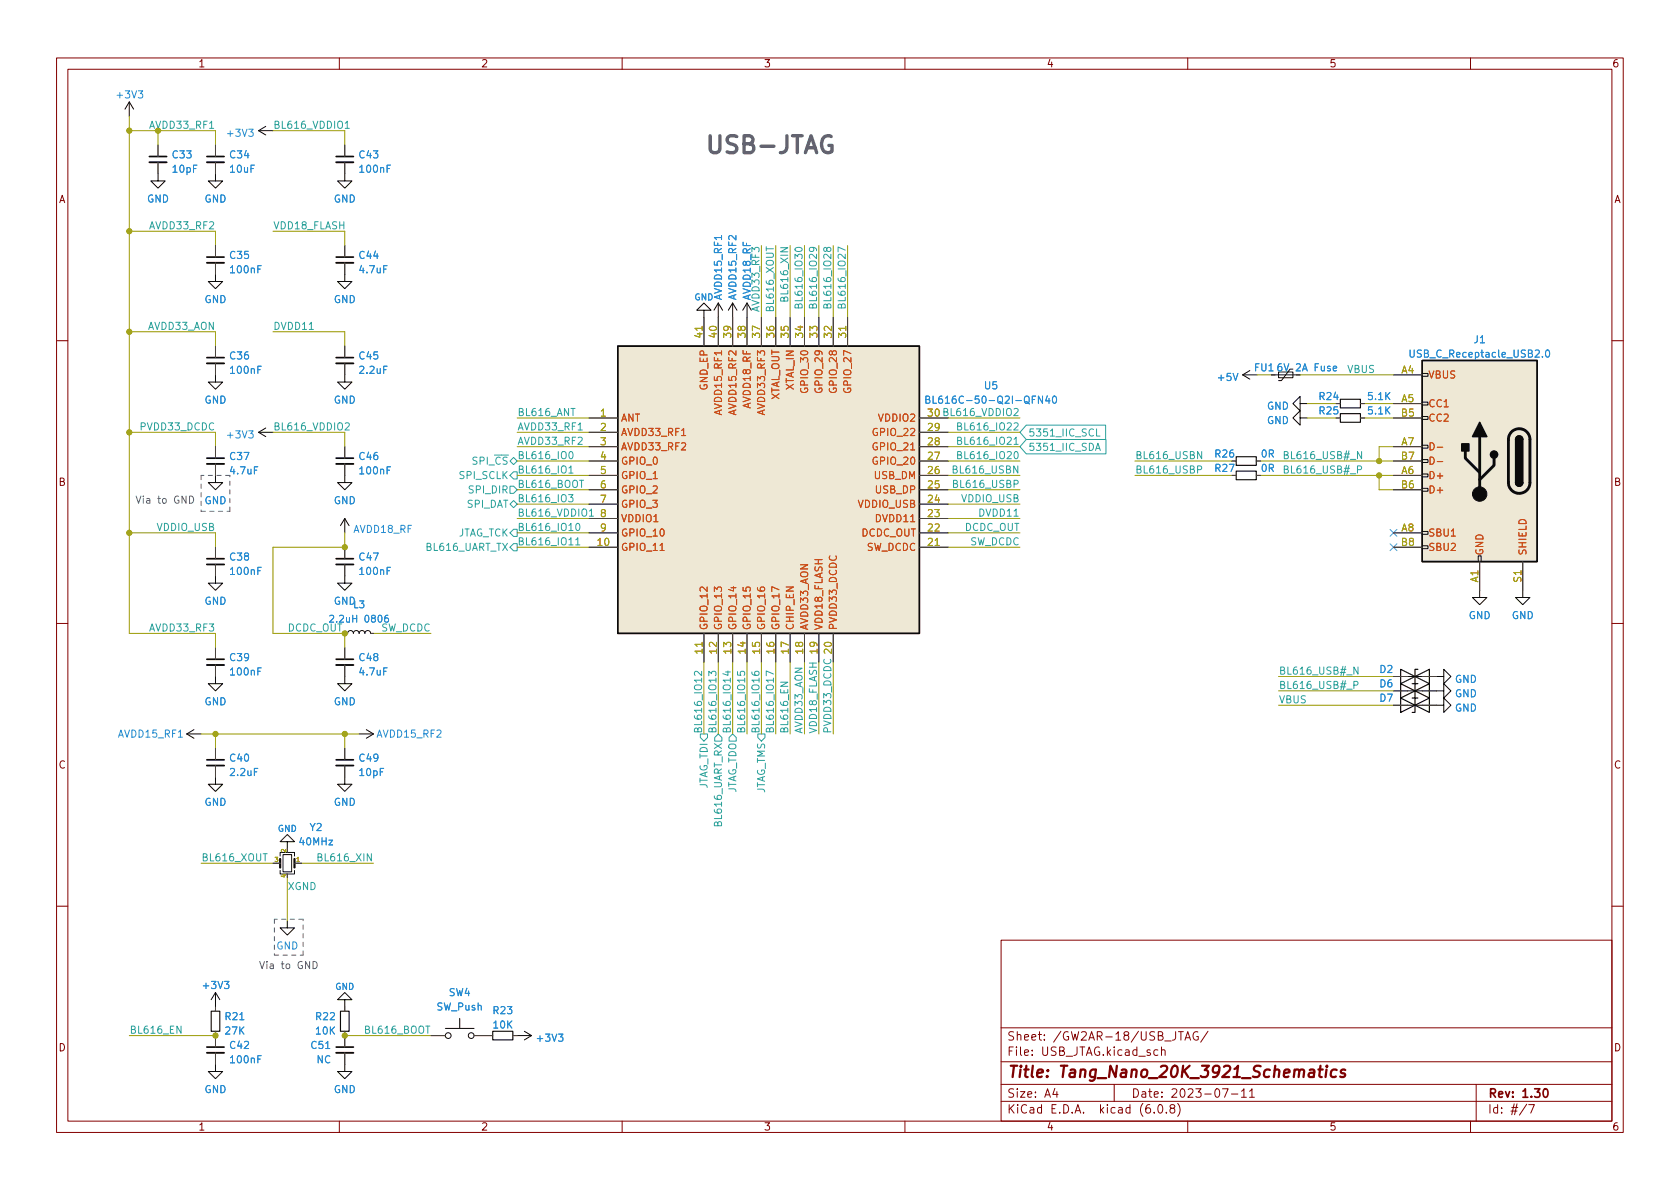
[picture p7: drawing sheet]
<svg xmlns="http://www.w3.org/2000/svg" width="297mm" height="210mm" viewBox="0 0 297 210" stroke-linecap="round" stroke-linejoin="round" font-family="sans-serif">
<g fill="none" stroke="#840000" stroke-width=".18">
<path d="M10 10.2h277v190.1h-277zM12 12.2h273v186.1h-273zM60 10.2v2M110 10.2v2M160 10.2v2M210 10.2v2M260 10.2v2M10 60.2h2M285 60.2h2M10 110.2h2M285 110.2h2M10 160.2h2"/>
<path d="M177 166.3h108v32h-108zM285 160.2h2M60 198.3v2M110 198.3v2M160 198.3v2M177 194.8h108M177 191.8h108M177 187.8h108M177 181.8h108M186.5 192.5l-.4 1h1M186.9 193v1M197 191.8v3"/>
<path d="M204.1 196.7v.1M204.7 185.7l-.4-.1-.3 .3v.4l.1 .3h.6M204.9 195.4l.2-.1a.81 .81 0 0 1 .6 .7 .81 .81 0 0 1-.3 .8h-.2a.81 .81 0 0 1-.6-.6 .81 .81 0 0 1 .3-.8zM205.4 185.8l.2-.2 .3 .1 .1 .9M205.4 185.1v1.5M206.2 196.7v.1M207.1 196l-.2-.3v-.2l.2-.2 .5 .1 .1 .2-.1 .2-.6 .2-.1 .3v.4l.2 .1h.5l.1-.3-.1-.4-.2-.1M208.2 195.1a1.72 1.72 0 0 1 0 2.3M208.4 182.4h.8M208.8 182.4v1.5M209.5 183.9l.5-1.5 .5 1.5M209.6 183.5h.8"/>
<path d="M210 198.3v2M211.8 182.5a.74 .74 0 0 0-.9 .5 .74 .74 0 0 0 .5 .9l.5-.1v-.5h-.3M213.6 182.4l-1.3 1.9M216.1 192.5h1l-.6 1.5M217.7 193.5h1.2M219.5 193l.4-.5v1.5M219.5 194h.9M220.9 193l.5-.5v1.5M220.9 194h.9M260 198.3v2M261 191.8v6.5M269.9 195.3l-1.2 1.9"/>
<path d="M270.3 195.3h1l-.7 1.5"/>
</g>
<path d="M273.1 192.6l.1-.1a.8 .8 0 0 1 .5 .8 .8 .8 0 0 1-.5 .7 .99 .99 0 0 1-.1-1.4z" fill="none" stroke="#840000" stroke-width=".3"/>
<path d="M233.1 189.1h.8M233.5 188.5l-.2 1.7v.2l.4 .1M234.5 189.1l-.1 1.4M234.6 188.5l-.1 .1 .1 .1 .1-.1-.1-.1v.2M236.3 189.2a.66 .66 0 0 0-1 .3v.6l.1 .3 .2 .1 .6-.1M237.9 189.2a.49 .49 0 0 0-.8 .3v.2l.7 .2v.2l-.1 .3-.2 .1-.5-.1" fill="none" stroke="#840000" stroke-width=".4"/>
<g fill="none" stroke="#0a0a0a" stroke-width=".18">
<path d="M22.9 18l-.8 1.3M22.9 18v2.6M22.9 18l.7 1.3M27.9 30.7v1.3h1.3l-1.3 1.3-1.2-1.3h1.2M38.1 30.7v1.3h1.3l-1.3 1.3-1.3-1.3h1.3M45.7 23.1l1.3 .8M45.7 23.1h2.6M47 22.3l-1.3 .8M61 30.7v1.3h1.2l-1.2 1.3-1.3-1.3h1.3M38.1 48.5v1.3h1.3l-1.3 1.2-1.3-1.2h1.3M61 48.5v1.3h1.2l-1.2 1.2-1.3-1.2h1.3M124.5 54.9h1.2l-1.2-1.3-1.3 1.3h1.3v1.2"/>
<path d="M127 53.6l-.8 1.3M127 53.6v2.5M127 53.6l.8 1.3M129.5 53.6l-.7 1.3M129.5 53.6v2.5M129.5 53.6l.8 1.3M132.1 53.6l-.8 1.3M132.1 53.6v2.5M132.1 53.6l.7 1.3M38.1 66.3v1.3h1.3l-1.3 1.2-1.3-1.2h1.3M45.7 76.4l1.3 .8M45.7 76.4h2.6"/>
<path d="M47 75.7l-1.3 .7M61 66.3v1.3h1.2l-1.2 1.2-1.3-1.2h1.3M219.7 66.3h2.5M219.7 66.3l1.3 .8M221 65.5l-1.3 .8M224.8 66.3h5.1M226.1 65.8h2.5v1h-2.5zM228.6 65.3h-.5l-1.5 2h-.5M229.9 71.4v1.2l-1.3-1.2 1.3-1.3v1.3h1.2M229.9 73.9v1.3l-1.3-1.3 1.3-1.3v1.3h1.2M251.5 78.7h1v.5h-1zM251.5 73.7h1v.5h-1z"/>
<path d="M251.5 71.1h1v.5h-1zM251.5 66h1v.5h-1zM38.1 84.1v1.2h1.3l-1.3 1.3-1.3-1.3h1.3M61 84.1v1.2h1.2l-1.2 1.3-1.3-1.3h1.3M61 91.7l.7 1.3M61 91.7v2.5M61 91.7l-.8 1.3M251.5 96.5h1v.5h-1zM251.5 94h1v.5h-1zM251.5 86.4h1v.5h-1zM251.5 83.8h1v.5h-1zM251.5 81.3h1v.5h-1z"/>
<path d="M261.4 98.3h.5v1h-.5zM38.1 101.8v1.3h1.3l-1.3 1.3-1.3-1.3h1.3M38.1 119.6v1.3h1.3l-1.3 1.3-1.3-1.3h1.3M61 101.8v1.3h-1.3l1.3 1.3 1.2-1.3h-1.2M61 119.6v1.3h-1.3l1.3 1.3 1.2-1.3h-1.2M61.5 112l.1-.4 .4-.1 .3 .1 .2 .4 .1-.3 .3-.2 .4 .1 .2 .4 .2-.4 .4-.1 .3 .2 .1 .3 .2-.4 .4-.1 .3 .2 .1 .3M248.9 119.6h2.6M254 119.6h1.3v-1.2l1.2 1.2-1.2 1.3v-1.3M261.6 104.4v1.3h-1.3l1.3 1.2 1.3-1.2h-1.3M269.2 104.4v1.3h-1.2l1.2 1.2 1.3-1.2h-1.3M33 129.8h2.6M33 129.8l1.3 .8"/>
<path d="M34.3 129l-1.3 .8M38.1 137.4v1.3h1.3l-1.3 1.2-1.3-1.2h1.3M61 137.4v1.3h1.2l-1.2 1.2-1.3-1.2h1.3M63.5 129.8h2.5M64.8 129l1.2 .8M66 129.8l-1.2 .8M248.9 122.2h2.6M248.9 124.7h2.6M254 124.7h1.3v-1.3l1.2 1.3-1.2 1.3v-1.3M254 122.2h1.3v-1.3l1.2 1.3-1.2 1.2v-1.2M49.5 151.4v-.7h2.6v.7M49.5 153.9v.7h2.6v-.7"/>
<path d="M50 151.1h1.6v3.1h-1.6zM50.8 148.8h1.3l-1.3-1.2-1.3 1.2h1.3v1.3M38.1 175.5l-.8 1.3M38.1 175.5v2.5M38.1 175.5l.8 1.3M50.8 162.8v1.3h1.3l-1.3 1.2-1.3-1.2h1.3M61 176.8h1.2l-1.2-1.3-1.3 1.3h1.3v1.2M38.1 188.2v1.3h1.3l-1.3 1.2-1.3-1.2h1.3M61 188.2v1.3h-1.3l1.3 1.2 1.2-1.2h-1.2M78.7 181.9h5.1M81.3 180.1v1.8M91.4 183.1h2.6"/>
<path d="M92.7 182.4l1.3 .7M94 183.1l-1.3 .8"/>
<circle cx="79.2" cy="183.1" r=".51"/>
<circle cx="83.3" cy="183.1" r=".51"/>
</g>
<g fill="none" stroke="#0a0a0a" stroke-width=".33">
<path d="M26.4 28.7h3.1M36.6 28.7h3M59.4 28.7h3.1M36.6 46.5h3M59.4 46.5h3.1M36.6 64.3h3M59.4 64.3h3.1M36.6 99.8h3M36.6 82h3M59.4 99.8h3.1M59.4 82h3.1M36.6 117.6h3"/>
<path d="M59.4 117.6h3.1M36.6 135.4h3M59.4 135.4h3.1M36.6 186.2h3M59.4 186.2h3.1"/>
</g>
<g fill="none" stroke="#0a0a0a" stroke-width=".3">
<path d="M26.4 27.7h3.1M36.6 27.7h3M59.4 27.7h3.1M36.6 45.5h3M59.4 45.5h3.1M36.6 63.2h3M59.4 63.2h3.1M36.6 98.8h3M36.6 81h3M59.4 98.8h3.1M59.4 81h3.1M36.6 116.6h3"/>
<path d="M59.4 116.6h3.1M36.6 134.4h3M59.4 134.4h3.1M36.6 185.2h3M59.4 185.2h3.1"/>
</g>
<g fill="none" stroke="#493f36" stroke-width=".18">
<path d="M27.9 25.6v2.1M27.9 28.7v2M38.1 25.6v2.1M38.1 28.7v2M61 25.6v2.1M61 28.7v2M38.1 43.4v2.1M38.1 46.5v2M61 43.4v2.1M61 46.5v2M124.5 56.1v5.1M127 56.1v5.1"/>
<path d="M129.5 56.1v5.1M132.1 56.1v5.1M134.6 56.1v5.1M137.2 56.1v5.1M139.7 56.1v5.1M142.2 56.1v5.1M144.8 56.1v5.1M147.3 56.1v5.1M149.9 56.1v5.1M38.1 61.2v2M38.1 64.3v2M38.1 79v2"/>
<path d="M61 61.2v2M61 64.3v2M61 79v2M104.1 73.9h5.1M104.1 79h5.1M104.1 76.4h5.1M162.6 73.9h5M162.6 79h5M162.6 76.4h5M236.2 71.4h.8M240.5 71.4h.8M240.5 73.9h.8"/>
<path d="M246.4 71.4h5.1M246.4 73.9h5.1M246.4 66.3h5.1M246.4 79h5.1M38.1 82v2.1M38.1 96.8v2M38.1 99.8v2M61 82v2.1M61 96.8v2M61 99.8v2M104.1 84.1h5.1M104.1 81.5h5.1"/>
<path d="M104.1 94.2h5.1M104.1 86.6h5.1M104.1 96.8h5.1M104.1 91.7h5.1M104.1 89.1h5.1M162.6 84.1h5M162.6 81.5h5M162.6 94.2h5M162.6 86.6h5M162.6 96.8h5M162.6 91.7h5M162.6 89.1h5"/>
<path d="M217.8 84.1h.8M222.1 84.1h.8M222.1 81.5h.8M246.4 84.1h5.1M246.4 81.5h5.1M246.4 94.2h5.1M246.4 86.6h5.1M246.4 96.8h5.1M261.6 99.3v5.1M269.2 99.3v5.1M38.1 114.5v2.1M38.1 117.6v2"/>
<path d="M61 114.5v2.1M61 117.6v2M61 112h.5M65.5 112h.5M124.5 112v5.1M127 112v5.1M129.5 112v5.1M132.1 112v5.1M134.6 112v5.1M137.2 112v5.1M139.7 112v5.1M142.2 112v5.1"/>
<path d="M144.8 112v5.1M147.3 112v5.1M246.4 119.6h2.5M251.5 119.6h2.5M38.1 132.3v2.1M38.1 135.4v2M61 132.3v2.1M61 135.4v2M246.4 122.2h2.5M246.4 124.7h2.5M251.5 122.2h2.5M251.5 124.7h2.5"/>
<path d="M48.3 152.6h1.2M52.1 152.6h1.2M38.1 178v.8M61 178v.8M38.1 182.4v2.8M38.1 186.2v2M61 182.4v2.8M61 186.2v2M76.2 183.1h2.5M83.8 183.1h3.3M90.7 183.1h.7"/>
</g>
<g fill="none" stroke="#0a0a0a" stroke-width=".2">
<path d="M237 70.6h3.5v1.5h-3.5zM237 73.1h3.5v1.6h-3.5zM218.6 83.3h3.5v1.5h-3.5zM218.6 80.8h3.5v1.5h-3.5zM247.6 118.4l2.6 1.2-2.6 1.3zM250.2 119.6l2.5-1.2v2.5zM250.7 118.4h-.5v2.5h-.5M247.6 120.9l2.6 1.3-2.6 1.2zM247.6 123.4l2.6 1.3-2.6 1.3zM250.2 122.2l2.5-1.3v2.5zM250.2 124.7l2.5-1.3v2.6zM250.7 120.9h-.5v2.5h-.5"/>
<path d="M250.7 123.4h-.5v2.6h-.5M37.3 178.8h1.6v3.6h-1.6zM60.2 178.8h1.5v3.6h-1.5zM87.1 182.4h3.6v1.5h-3.6z"/>
</g>
<path d="M49.5 151.9v1.5M52.1 151.9v1.5" fill="none" stroke="#0a0a0a" stroke-width=".38"/>
<path d="M163.7 70.6h.5l.2-.2-.1-.2-.6-.2v1.3h.5l.2-.1v-.3l-.3-.3M165 70v1.3h.6M185.2 70l-.3 .9h.8M185.5 70.5v.8M186.2 70.2l.2-.2a.68 .68 0 0 1 .4 .7 .68 .68 0 0 1-.4 .6l-.2-.1-.1-.4zM235.7 65.2l.6-.2v-.2l-.4-.1-.2 .2 .1 .6h.5M249.3 61.9v1l.3 .3h.2l.2-.3v-1M273.4 62l.2-.1a.68 .68 0 0 1 .4 .6 .68 .68 0 0 1-.4 .7l-.2-.2-.1-.3zM58.3 108.9l.5-.1 .2 .3-.8 .9h.8M68.6 108.8l-.4 .1a.82 .82 0 0 0 0 1.1l.4-.1 .1-.4-.2-.2h-.4l-.1 .2" fill="none" stroke="#268bd2" stroke-width=".18"/>
<g fill="#eee8d5" stroke="#eee8d5" stroke-width=".18">
<path d="M251.5 63.7h20.3v35.6h-20.3z"/>
<path d="M109.2 61.2h53.4v50.8h-53.4z"/>
</g>
<path d="M109.2 61.2h53.4v50.8h-53.4zM251.5 63.7h20.3v35.6h-20.3zM268 77.7a.64 .64 0 0 1 .6-.6 .64 .64 0 0 1 .6 .6M268 85.3a.64 .64 0 0 0 .6 .7 .64 .64 0 0 0 .6-.7" fill="none" stroke="#0a0a0a" stroke-width=".25"/>
<path d="M259.1 79.8v1.2l2.5 2.6M261.6 77.2v10.2M267.3 76.4a1.9 1.9 0 0 1 2-.4 1.9 1.9 0 0 1 1.2 1.7v7.6a1.91 1.91 0 0 1-1.9 1.9 1.91 1.91 0 0 1-1.9-1.9v-7.7l.2-.7zM264.2 81v1.3l-2.6 2.5" fill="none" stroke="#0a0a0a" stroke-width=".51"/>
<g fill="#0a0a0a" stroke="#0a0a0a" stroke-width=".25">
<path d="M268 85.3h1.2a.64 .64 0 0 1-.6 .7 .64 .64 0 0 1-.6-.7z"/>
<path d="M268 77.7h1.2v7.6h-1.2z"/>
<path d="M268.2 77.3a.63 .63 0 0 1 .6-.2 .63 .63 0 0 1 .4 .6h-1.2z"/>
<path d="M261.6 74.7l1.3 2.5h-2.6z"/>
<path d="M258.4 78.5h1.3v1.3h-1.3z"/>
<circle cx="264.2" cy="80.4" r=".63"/>
</g>
<circle cx="261.6" cy="87.4" r="1.27" fill="#0a0a0a" stroke="#0a0a0a" stroke-width=".18"/>
<path d="M120.5 77h.7M254.1 79.1h1M116.7 97.3h.7M254.1 81.6h1" fill="none" stroke="#cb4b16" stroke-width=".18"/>
<g fill="none" stroke="#2aa198" stroke-width=".18">
<path d="M61 21.8l.4-.4v1.3M61 22.7h.8M138.6 52.8l.3-.3 .3 .1 .1 .2v.4h-1.3l.1-.6h.3l.2 .1v.5M141.2 54l.2-.3 .3 .1 .1 .2v.5h-1.2l.1-.7h.2l.2 .1 .1 .6M143.7 54l.2-.3 .3 .1 .2 .2v.5h-1.3l.1-.7h.3l.1 .1 .1 .6M146.2 54l.3-.3 .3 .1 .1 .2v.5h-1.3l.2-.7h.2l.2 .1v.6M148.8 54l.2-.3 .3 .1 .2 .2v.5h-1.3l.1-.7h.2l.2 .1 .1 .6M61 74.9l.5-.1 .3 .3-.8 .9h.8M100.7 80l.2-.2a.68 .68 0 0 1 .4 .7 .68 .68 0 0 1-.4 .6l-.2-.1-.1-.4zM101 72.2h.7M102.2 76h.7M166.9 72.8h.5l.2-.2-.1-.3-.6-.1v1.3h.5l.2-.1v-.3l-.3-.3"/>
<path d="M169.3 75.4l.6-.1 .1-.2-.1-.2-.6-.1v1.2h.5l.2-.1v-.3l-.3-.2M169.3 77.9h.6l.1-.2-.1-.3-.6-.1v1.3h.5l.2-.1v-.3l-.3-.3M181.5 75.2h14v2.5h-14l-1.2-1.3zM181.5 77.7h14v2.6h-14l-1.2-1.3zM193.7 79.7l.4-1.3 .4 1.3M193.8 79.3h.6M193.9 75.8v1.3h.6M212.5 79.8v1.3l-.8-1.3v1.3M240.7 79.8v1.3l-.7-1.3v1.3M90.2 86h.6l.6 .6-.6 .6h-.6zM90.2 81.5l.6-.6 .6 .6-.6 .7zM90.2 89.1l.6-.6 .6 .6-.6 .7z"/>
<path d="M90.2 94.2l.6-.6h.6v1.3h-.6zM90.8 96.1h.6v1.3h-.6l-.6-.6zM90.8 83.4h.6v1.3h-.6l-.6-.6zM100.5 87.5h.8l-.4 .5 .4 .1v.5l-.2 .1-.6-.1M100.6 82.8l.4-.4v1.3M100.6 83.7h.7M101.8 95.5l.4-.4v1.3M101.8 96.4h.7M101.9 92.7l.2-.2a.68 .68 0 0 1 .4 .7 .68 .68 0 0 1-.4 .6l-.2-.1-.1-.4zM102.5 84.9h.7M104.2 90.4l.4-.4v1.3M104.2 91.3h.7"/>
<path d="M168.5 83l.6-.1 .1-.1-.1-.3-.6-.1v1.3h.5l.2-.2 .1-.3-.3-.2M168.6 85.5h.5l.2-.2-.1-.3-.6-.1v1.3h.5l.2-.1v-.3l-.3-.3M169.3 80.5l.6-.1 .1-.2-.1-.2-.6-.2v1.3h.5l.2-.1v-.3l-.3-.2M211.7 83.1l.6-.1 .2-.2-.1-.3-.7-.1v1.3M240 83.1l.6-.1 .1-.2v-.3l-.7-.1v1.3M124.1 118.7v.8l-1-.8-.3 .2 .1 .5M125.3 119.5v-.8l.5 .4 .1-.3h.6l.1 .1-.1 .6M128.3 118.8h.8M128.7 118.6v.8l-.9-.3M130.4 118.8v.6h.6l-.1-.2v-.4l.2-.1 .4 .1 .2 .1-.2 .5M132.9 118.8l.1 .4a.85 .85 0 0 0 1.2 0l-.1-.4-.4-.1-.3 .2v.3l.3 .2M136.8 119.2l-1.3-.6v.9"/>
<path d="M240.1 117.9v1.3l-.7-1.3v1.3M123.8 129.8h1.3v.6l-.6 .7-.7-.7zM127 129.8l.6 .6v.7h-1.2v-.7zM128.9 130.4l.6-.6 .7 .6v.7h-1.3zM134 129.8h1.3v.6l-.7 .7-.6-.7zM138 120.6h1.3l-1.3 .8h1.3M239.4 121.2l.6-.1 .1-.2-.1-.3-.6-.1v1.3M46.5 151h.7M56.2 151.6l.6-.1 .1-.2-.1-.2-.6-.1v1.2h.5l.2-.1 .1-.3-.3-.2M32 181.4v1.3l-.7-1.3v1.3"/>
</g>
<path d="M33.5 87.7a.64 .64 0 0 1 .7 .7 .64 .64 0 0 1-.7 .6zM55.4 170a.64 .64 0 0 1 .7 .7 .64 .64 0 0 1-.7 .6z" fill="none" stroke="#515593" stroke-width=".18"/>
<path d="M147 24.1a1.15 1.15 0 0 0-1.2 .1 1.15 1.15 0 0 0-.5 1.1 1.27 1.27 0 0 0 .3 1.3 1.27 1.27 0 0 0 1.4 .3l.1-.2v-1h-.6" fill="none" stroke="#515593" stroke-width=".6"/>
<path d="M35.6 90.4h5M35.6 84.1v6.3M40.6 84.1h-5M40.6 90.4v-6.3M48.5 162.6v6.3M48.5 168.9h5.1M53.6 168.9v-6.3M53.6 162.6h-5.1" fill="none" stroke="#515593" stroke-width=".18" stroke-dasharray=".8 .8"/>
<g fill="none" stroke="#990" stroke-width=".18">
<path d="M22.9 23.1h15.2v2.5M22.9 20.6v91.4h15.2v2.5M27.9 23.1v2.5M48.3 23.1h12.7v2.5M22.9 40.9h15.2v2.5M22.9 58.7h15.2v2.5M48.3 40.9h12.7v2.5M48.3 58.7h12.7v2.5M134.6 43.4v12.7M137.2 43.4v12.7M139.7 43.4v12.7M142.2 43.4v12.7"/>
<path d="M144.8 43.4v12.7M147.3 43.4v12.7M149.9 43.4v12.7M22.9 76.4h15.2v2.6M48.3 76.4h12.7v2.6M91.4 79h12.7M91.4 73.9h12.7M91.4 76.4h12.7M167.6 79h12.7M167.6 73.9h12.7M167.6 76.4h12.7M229.9 66.3h16.5"/>
<path d="M231.1 71.4h5.1M231.1 73.9h5.1M241.3 71.4h5.1M241.3 73.9h5.1M246.4 79h-2.6v2.5M22.9 94.2h15.2v2.6M61 94.2v2.6h-12.7v15.2h12.7v2.5M91.4 81.5h12.7M91.4 84.1h12.7M91.4 91.7h12.7M91.4 96.8h12.7M91.4 94.2h12.7"/>
<path d="M91.4 86.6h12.7M91.4 89.1h12.7M167.6 81.5h12.7M167.6 84.1h12.7M167.6 91.7h12.7M167.6 96.8h12.7M167.6 94.2h12.7M167.6 86.6h12.7M167.6 89.1h12.7M200.7 81.5h17.1M200.7 84.1h17.1M222.9 81.5h23.5"/>
<path d="M222.9 84.1h23.5M243.8 84.1v2.5h2.6M66 112h10.2M124.5 117.1v12.7M127 117.1v12.7M129.5 117.1v12.7M132.1 117.1v12.7M134.6 117.1v12.7M137.2 117.1v12.7M139.7 117.1v12.7M142.2 117.1v12.7M144.8 117.1v12.7"/>
<path d="M147.3 117.1v12.7M226.1 119.6h20.3M35.6 129.8h27.9M38.1 129.8v2.5M61 129.8v2.5M226.1 124.7h20.3M226.1 122.2h20.3M35.6 152.6h12.7M50.8 155.2v7.6M53.3 152.6h12.7M22.9 183.1h15.2M61 183.1h15.2"/>
</g>
<path d="M245.8 96.2l1.2 1.2M245.8 93.6l1.2 1.2M247 96.2l-1.2 1.2M247 93.6l-1.2 1.2" fill="none" stroke="#6c71c4" stroke-width=".18"/>
<g fill="#859900" stroke="#859900" stroke-width=".18">
<circle cx="38.1" cy="183.1" r=".46"/>
<circle cx="61" cy="183.1" r=".46"/>
<circle cx="22.9" cy="58.7" r=".46"/>
<circle cx="22.9" cy="40.9" r=".46"/>
<circle cx="22.9" cy="23.1" r=".46"/>
<circle cx="243.8" cy="84.1" r=".46"/>
<circle cx="243.8" cy="81.5" r=".46"/>
<circle cx="61" cy="96.8" r=".46"/>
<circle cx="22.9" cy="94.2" r=".46"/>
<circle cx="22.9" cy="76.4" r=".46"/>
<circle cx="61" cy="112" r=".46"/>
<circle cx="38.1" cy="129.8" r=".46"/>
<circle cx="61" cy="129.8" r=".46"/>
</g>
<text font-size="4.2" fill="#515593" x="124.5" y="27.1">USB-JTAG</text>
<text font-size="2.8" fill="#840000" x="178" y="190.6">Title: Tang_Nano_20K_3921_Schematics</text>
<g font-size="2.1" fill="#840000">
<text x="178" y="184">Sheet: /GW2AR-18/USB_JTAG/</text>
<text x="178" y="186.7">File: USB_JTAG.kicad_sch</text>
<text x="178" y="196.9">KiCad E.D.A. kicad (6.0.8)</text>
<text x="178" y="194.1">Size: A4</text>
<text x="200" y="194.1">Date: 2023-07-11</text>
<text x="263" y="194.1">Rev: 1.30</text>
<text x="263" y="196.9">Id: #/7</text>
</g>
<g font-size="1.8" fill="#840000">
<text x="35" y="11.9">1</text>
<text x="85" y="11.9">2</text>
<text x="135" y="11.9">3</text>
<text x="185" y="11.9">4</text>
<text x="235" y="11.9">5</text>
<text x="285" y="11.9">6</text>
<text x="10.3" y="35.9">A</text>
<text x="285.3" y="35.9">A</text>
<text x="10.3" y="85.9">B</text>
<text x="285.3" y="85.9">B</text>
<text x="10.3" y="135.9">C</text>
<text x="285.3" y="135.9">C</text>
<text x="10.3" y="185.9">D</text>
<text x="285.3" y="185.9">D</text>
<text x="35" y="199.9">1</text>
<text x="85" y="199.9">2</text>
<text x="135" y="199.9">3</text>
<text x="185" y="199.9">4</text>
<text x="235" y="199.9">5</text>
<text x="285" y="199.9">6</text>
</g>
<g font-size="1.8" fill="#268bd2">
<text x="20.8" y="17.4">+3V3</text>
<text x="30.6" y="28">C33</text>
<text x="40.4" y="24.2">+3V3</text>
<text x="40.7" y="28">C34</text>
<text x="63.6" y="28">C43</text>
<text x="26" y="35.8">GND</text>
<text x="30.6" y="30.5">10pF</text>
<text x="36.1" y="35.8">GND</text>
<text x="40.8" y="30.5">10uF</text>
<text x="59" y="35.8">GND</text>
<text x="63.7" y="30.5">100nF</text>
<text x="40.7" y="45.8">C35</text>
<text x="63.6" y="45.8">C44</text>
<text x="36.1" y="53.6">GND</text>
<text x="40.9" y="48.3">100nF</text>
<text x="59" y="53.6">GND</text>
<text x="63.7" y="48.3">4.7uF</text>
<text x="127.6" y="52.9" transform="rotate(-90 127.6 52.9)">AVDD15_RF1</text>
<text x="130.2" y="52.9" transform="rotate(-90 130.2 52.9)">AVDD15_RF2</text>
<text x="132.7" y="53" transform="rotate(-90 132.7 53)">AVDD18_RF</text>
<text x="40.7" y="63.6">C36</text>
<text x="63.6" y="63.6">C45</text>
<text x="249.9" y="63.2">USB_C_Receptacle_USB2.0</text>
<text x="260.6" y="60.7">J1</text>
<text x="36.1" y="71.4">GND</text>
<text x="40.9" y="66.1">100nF</text>
<text x="59" y="71.4">GND</text>
<text x="63.7" y="66.1">2.2uF</text>
<text x="165.8" y="71.4">BL616C-50-Q2I-QFN40</text>
<text x="174.1" y="68.8">U5</text>
<text x="215.5" y="67.4">+5V</text>
<text x="233.3" y="70.7">R24</text>
<text x="242" y="70.7">5.1K</text>
<text x="40.4" y="77.5">+3V3</text>
<text x="224" y="72.4">GND</text>
<text x="224" y="75">GND</text>
<text x="242" y="73.3">5.1K</text>
<text x="40.7" y="81.3">C37</text>
<text x="40.8" y="83.9">4.7uF</text>
<text x="63.6" y="81.3">C46</text>
<text x="63.7" y="83.9">100nF</text>
<text x="214.9" y="83.4">R27</text>
<text x="223" y="83.4">0R</text>
<text x="223" y="80.9">0R</text>
<text x="36.1" y="89.1">GND</text>
<text x="59" y="89.1">GND</text>
<text x="62.6" y="94.2">AVDD18_RF</text>
<text x="40.7" y="99.1">C38</text>
<text x="40.9" y="101.7">100nF</text>
<text x="63.6" y="99.1">C47</text>
<text x="63.7" y="101.7">100nF</text>
<text x="36.1" y="106.9">GND</text>
<text x="59" y="106.9">GND</text>
<text x="259.7" y="109.5">GND</text>
<text x="267.3" y="109.5">GND</text>
<text x="40.7" y="116.9">C39</text>
<text x="40.9" y="119.4">100nF</text>
<text x="63.6" y="116.9">C48</text>
<text x="63.7" y="119.4">4.7uF</text>
<text x="244" y="119">D2</text>
<text x="36.1" y="124.7">GND</text>
<text x="59" y="124.7">GND</text>
<text x="244" y="121.5">D6</text>
<text x="244" y="124.1">D7</text>
<text x="257.2" y="120.7">GND</text>
<text x="257.2" y="125.8">GND</text>
<text x="257.2" y="123.3">GND</text>
<text x="21" y="130.4">AVDD15_RF1</text>
<text x="66.7" y="130.4">AVDD15_RF2</text>
<text x="40.7" y="134.7">C40</text>
<text x="40.8" y="137.2">2.2uF</text>
<text x="63.6" y="134.7">C49</text>
<text x="63.6" y="137.2">10pF</text>
<text x="36.1" y="142.5">GND</text>
<text x="59" y="142.5">GND</text>
<text x="53.1" y="149.5">40MHz</text>
<text x="54.8" y="146.9">Y2</text>
<text x="48.8" y="167.9">GND</text>
<text x="36.1" y="174.9">+3V3</text>
<text x="77.2" y="178.7">SW_Push</text>
<text x="79.4" y="176.1">SW4</text>
<text x="87.3" y="179.3">R23</text>
<text x="39.9" y="180.4">R21</text>
<text x="39.9" y="182.9">27K</text>
<text x="40.7" y="185.5">C42</text>
<text x="55.1" y="185.5">C51</text>
<text x="55.9" y="180.4">R22</text>
<text x="55.9" y="182.9">10K</text>
<text x="87.3" y="181.9">10K</text>
<text x="95.1" y="184.2">+3V3</text>
<text x="40.9" y="188">100nF</text>
<text x="56" y="188">NC</text>
<text x="36.1" y="193.3">GND</text>
<text x="59" y="193.3">GND</text>
</g>
<text font-size="1.8" fill="#859900" x="26.8" y="22.8">AVDD33_RF1</text>
<g font-size="1.8" fill="#2aa198">
<text x="48.3" y="22.8">BL616_VDDIO1</text>
<text x="26.8" y="40.5">AVDD33_RF2</text>
<text x="48.3" y="40.5">VDD18_FLASH</text>
<text x="139.4" y="52.7" transform="rotate(-90 139.4 52.7)">BL616_XIN</text>
<text x="141.9" y="53.6" transform="rotate(-90 141.9 53.6)">BL616_IO30</text>
<text x="144.4" y="53.6" transform="rotate(-90 144.4 53.6)">BL616_IO29</text>
<text x="147" y="53.6" transform="rotate(-90 147 53.6)">BL616_IO28</text>
<text x="149.5" y="53.6" transform="rotate(-90 149.5 53.6)">BL616_IO27</text>
<text x="26.2" y="58.3">AVDD33_AON</text>
<text x="48.3" y="58.3">DVDD11</text>
<text x="134.3" y="54.7" transform="rotate(-90 134.3 54.7)">AVDD33_RF3</text>
<text x="136.8" y="54.6" transform="rotate(-90 136.8 54.6)">BL616_XOUT</text>
<text x="238.1" y="65.9">VBUS</text>
<text x="25.1" y="76.1">PVDD33_DCDC</text>
<text x="48.3" y="76.1">BL616_VDDIO2</text>
<text x="91.4" y="76.1">AVDD33_RF1</text>
<text x="91.4" y="73.6">BL616_ANT</text>
<text x="167.5" y="73.6">BL616_VDDIO2</text>
<text x="170.2" y="76.1">BL616_IO22</text>
<text x="181.8" y="77.2">5351_IIC_SCL</text>
<text x="82.3" y="82.2">SPI_~{CS}</text>
<text x="91.4" y="81.2">BL616_IO0</text>
<text x="91.4" y="78.6">AVDD33_RF2</text>
<text x="91.4" y="83.7">BL616_IO1</text>
<text x="169" y="83.7">BL616_USBN</text>
<text x="170.2" y="78.6">BL616_IO21</text>
<text x="170.2" y="81.2">BL616_IO20</text>
<text x="181.8" y="79.7">5351_IIC_SDA</text>
<text x="200.7" y="81.2">BL616_USBN</text>
<text x="200.7" y="83.7">BL616_USBP</text>
<text x="226.7" y="83.7">BL616_USB#_P</text>
<text x="226.7" y="81.2">BL616_USB#_N</text>
<text x="81.3" y="84.7">SPI_SCLK</text>
<text x="82.5" y="89.8">SPI_DAT</text>
<text x="83.1" y="87.2">SPI_DIR</text>
<text x="91.4" y="86.3">BL616_BOOT</text>
<text x="91.4" y="88.8">BL616_IO3</text>
<text x="169.1" y="86.3">BL616_USBP</text>
<text x="170" y="88.8">VDDIO_USB</text>
<text x="27.8" y="93.9">VDDIO_USB</text>
<text x="80.6" y="94.9">JTAG_TCK</text>
<text x="91.4" y="91.3">BL616_VDDIO1</text>
<text x="91.4" y="93.9">BL616_IO10</text>
<text x="170.5" y="93.9">DCDC_OUT</text>
<text x="173.4" y="91.3">DVDD11</text>
<text x="75.5" y="97.4">BL616_UART_TX</text>
<text x="91.4" y="96.4">BL616_IO11</text>
<text x="171.4" y="96.4">SW_DCDC</text>
<text x="26.8" y="111.7">AVDD33_RF3</text>
<text x="50.8" y="111.7">DCDC_OUT</text>
<text x="67.3" y="111.7">SW_DCDC</text>
<text x="226.1" y="119.3">BL616_USB#_N</text>
<text x="226.1" y="124.4">VBUS</text>
<text x="226.1" y="121.8">BL616_USB#_P</text>
<text x="124.1" y="129.8" transform="rotate(-90 124.1 129.8)">BL616_IO12</text>
<text x="126.7" y="129.8" transform="rotate(-90 126.7 129.8)">BL616_IO13</text>
<text x="129.2" y="129.8" transform="rotate(-90 129.2 129.8)">BL616_IO14</text>
<text x="131.7" y="129.8" transform="rotate(-90 131.7 129.8)">BL616_IO15</text>
<text x="134.3" y="129.8" transform="rotate(-90 134.3 129.8)">BL616_IO16</text>
<text x="136.8" y="129.8" transform="rotate(-90 136.8 129.8)">BL616_IO17</text>
<text x="139.4" y="129.8" transform="rotate(-90 139.4 129.8)">BL616_EN</text>
<text x="141.9" y="129.8" transform="rotate(-90 141.9 129.8)">AVDD33_AON</text>
<text x="144.4" y="129.8" transform="rotate(-90 144.4 129.8)">VDD18_FLASH</text>
<text x="147" y="129.8" transform="rotate(-90 147 129.8)">PVDD33_DCDC</text>
<text x="125.1" y="139.8" transform="rotate(-90 125.1 139.8)">JTAG_TDI</text>
<text x="130.2" y="140.7" transform="rotate(-90 130.2 140.7)">JTAG_TDO</text>
<text x="135.3" y="140.7" transform="rotate(-90 135.3 140.7)">JTAG_TMS</text>
<text x="127.6" y="145.9" transform="rotate(-90 127.6 145.9)">BL616_UART_RX</text>
<text x="35.6" y="152.3">BL616_XOUT</text>
<text x="56.8" y="152.3">BL616_XIN</text>
<text x="50.8" y="157.4">XGND</text>
<text x="22.9" y="182.8">BL616_EN</text>
<text x="64.8" y="182.8">BL616_BOOT</text>
</g>
<g font-size="1.8" fill="#b58900">
<text x="124.2" y="59.7" transform="rotate(-90 124.2 59.7)">41</text>
<text x="126.7" y="59.7" transform="rotate(-90 126.7 59.7)">40</text>
<text x="129.3" y="59.7" transform="rotate(-90 129.3 59.7)">39</text>
<text x="131.8" y="59.7" transform="rotate(-90 131.8 59.7)">38</text>
<text x="134.4" y="59.7" transform="rotate(-90 134.4 59.7)">37</text>
<text x="136.9" y="59.7" transform="rotate(-90 136.9 59.7)">36</text>
<text x="139.4" y="59.7" transform="rotate(-90 139.4 59.7)">35</text>
<text x="142" y="59.7" transform="rotate(-90 142 59.7)">34</text>
<text x="144.5" y="59.7" transform="rotate(-90 144.5 59.7)">33</text>
<text x="147.1" y="59.7" transform="rotate(-90 147.1 59.7)">32</text>
<text x="149.6" y="59.7" transform="rotate(-90 149.6 59.7)">31</text>
<text x="247.8" y="66">A4</text>
<text x="247.8" y="71.1">A5</text>
<text x="106.2" y="73.7">1</text>
<text x="106.2" y="76.2">2</text>
<text x="164.1" y="76.2">29</text>
<text x="164.1" y="73.7">30</text>
<text x="247.8" y="73.7">B5</text>
<text x="106.2" y="78.7">3</text>
<text x="106.2" y="81.3">4</text>
<text x="106.2" y="83.8">5</text>
<text x="164.1" y="83.8">26</text>
<text x="164.1" y="81.3">27</text>
<text x="164.1" y="78.7">28</text>
<text x="247.8" y="83.8">A6</text>
<text x="247.8" y="78.7">A7</text>
<text x="247.8" y="81.3">B7</text>
<text x="106.2" y="86.4">6</text>
<text x="106.2" y="88.9">7</text>
<text x="164.1" y="88.9">24</text>
<text x="164.1" y="86.4">25</text>
<text x="247.8" y="86.4">B6</text>
<text x="106.2" y="91.4">8</text>
<text x="106.2" y="94">9</text>
<text x="164.1" y="94">22</text>
<text x="164.1" y="91.4">23</text>
<text x="247.8" y="94">A8</text>
<text x="105.7" y="96.5">10</text>
<text x="164.1" y="96.5">21</text>
<text x="247.8" y="96.5">B8</text>
<text x="261.4" y="103" transform="rotate(-90 261.4 103)">A1</text>
<text x="269" y="102.9" transform="rotate(-90 269 102.9)">S1</text>
<text x="124.2" y="115.5" transform="rotate(-90 124.2 115.5)">11</text>
<text x="126.7" y="115.5" transform="rotate(-90 126.7 115.5)">12</text>
<text x="129.3" y="115.5" transform="rotate(-90 129.3 115.5)">13</text>
<text x="131.8" y="115.5" transform="rotate(-90 131.8 115.5)">14</text>
<text x="134.4" y="115.5" transform="rotate(-90 134.4 115.5)">15</text>
<text x="136.9" y="115.5" transform="rotate(-90 136.9 115.5)">16</text>
<text x="139.4" y="115.5" transform="rotate(-90 139.4 115.5)">17</text>
<text x="142" y="115.5" transform="rotate(-90 142 115.5)">18</text>
<text x="144.5" y="115.5" transform="rotate(-90 144.5 115.5)">19</text>
<text x="147.1" y="115.5" transform="rotate(-90 147.1 115.5)">20</text>
</g>
<g font-size="1.8" fill="#493f36">
<text x="221.8" y="65.7">FU1</text>
<text x="226.4" y="65.7">6V 2A Fuse</text>
<text x="233.3" y="73.3">R25</text>
<text x="214.9" y="80.9">R26</text>
</g>
<g font-size="1.8" fill="#cb4b16">
<text x="125.1" y="69" transform="rotate(-90 125.1 69)">GND_EP</text>
<text x="137.8" y="71.1" transform="rotate(-90 137.8 71.1)">XTAL_OUT</text>
<text x="140.3" y="69.1" transform="rotate(-90 140.3 69.1)">XTAL_IN</text>
<text x="142.9" y="69.1" transform="rotate(-90 142.9 69.1)">GPIO_30</text>
<text x="145.4" y="69.1" transform="rotate(-90 145.4 69.1)">GPIO_29</text>
<text x="148" y="69.1" transform="rotate(-90 148 69.1)">GPIO_28</text>
<text x="150.5" y="69.1" transform="rotate(-90 150.5 69.1)">GPIO_27</text>
<text x="252.5" y="66.9">VBUS</text>
<text x="109.7" y="74.5">ANT</text>
<text x="109.7" y="77.1">AVDD33_RF1</text>
<text x="127.6" y="73" transform="rotate(-90 127.6 73)">AVDD15_RF1</text>
<text x="130.2" y="73" transform="rotate(-90 130.2 73)">AVDD15_RF2</text>
<text x="132.7" y="72" transform="rotate(-90 132.7 72)">AVDD18_RF</text>
<text x="135.3" y="73" transform="rotate(-90 135.3 73)">AVDD33_RF3</text>
<text x="154.7" y="77.1">GPIO_22</text>
<text x="155.5" y="74.5">VDDIO2</text>
<text x="252.5" y="72">CC1</text>
<text x="252.5" y="74.5">CC2</text>
<text x="109.7" y="79.6">AVDD33_RF2</text>
<text x="109.7" y="82.2">GPIO_0</text>
<text x="154.7" y="82.2">GPIO_20</text>
<text x="154.7" y="79.6">GPIO_21</text>
<text x="252.5" y="79.6">D-</text>
<text x="252.5" y="82.2">D-</text>
<text x="109.7" y="84.7">GPIO_1</text>
<text x="109.7" y="87.2">GPIO_2</text>
<text x="109.7" y="89.8">GPIO_3</text>
<text x="151.7" y="89.8">VDDIO_USB</text>
<text x="154.6" y="84.7">USB_DM</text>
<text x="154.9" y="87.2">USB_DP</text>
<text x="252.5" y="84.7">D+</text>
<text x="252.5" y="87.2">D+</text>
<text x="109.7" y="92.3">VDDIO1</text>
<text x="109.7" y="94.9">GPIO_10</text>
<text x="152.2" y="94.9">DCDC_OUT</text>
<text x="155.1" y="92.3">DVDD11</text>
<text x="252.5" y="94.9">SBU1</text>
<text x="109.7" y="97.4">GPIO_11</text>
<text x="153.1" y="97.4">SW_DCDC</text>
<text x="252.5" y="97.4">SBU2</text>
<text x="262.3" y="98.3" transform="rotate(-90 262.3 98.3)">GND</text>
<text x="269.9" y="98.3" transform="rotate(-90 269.9 98.3)">SHIELD</text>
<text x="125.1" y="111.5" transform="rotate(-90 125.1 111.5)">GPIO_12</text>
<text x="127.6" y="111.5" transform="rotate(-90 127.6 111.5)">GPIO_13</text>
<text x="130.2" y="111.5" transform="rotate(-90 130.2 111.5)">GPIO_14</text>
<text x="132.7" y="111.5" transform="rotate(-90 132.7 111.5)">GPIO_15</text>
<text x="135.3" y="111.5" transform="rotate(-90 135.3 111.5)">GPIO_16</text>
<text x="137.8" y="111.5" transform="rotate(-90 137.8 111.5)">GPIO_17</text>
<text x="140.3" y="111.5" transform="rotate(-90 140.3 111.5)">CHIP_EN</text>
<text x="142.9" y="111.5" transform="rotate(-90 142.9 111.5)">AVDD33_AON</text>
<text x="145.4" y="111.5" transform="rotate(-90 145.4 111.5)">VDD18_FLASH</text>
<text x="148" y="111.5" transform="rotate(-90 148 111.5)">PVDD33_DCDC</text>
</g>
<g font-size="1.8" fill="#515593">
<text x="23.9" y="89.1">Via to GND</text>
<text x="45.7" y="171.3">Via to GND</text>
</g>
<g font-size="1.7" fill="#268bd2">
<text x="62.5" y="107.5">L3</text>
<text x="59.1" y="110.1">2.2uH 0806</text>
</g>
<g font-size="1.5" fill="#268bd2">
<text x="122.8" y="53.1">GND</text>
<text x="49.1" y="147.1">GND</text>
<text x="59.3" y="175">GND</text>
</g>
<g font-size="1.1" fill="#b58900">
<text x="48.6" y="152.4">3</text>
<text x="50.5" y="155.2" transform="rotate(-90 50.5 155.2)">4</text>
<text x="50.5" y="150.7" transform="rotate(-90 50.5 150.7)">2</text>
<text x="52.4" y="152.4">1</text>
</g>
</svg>
